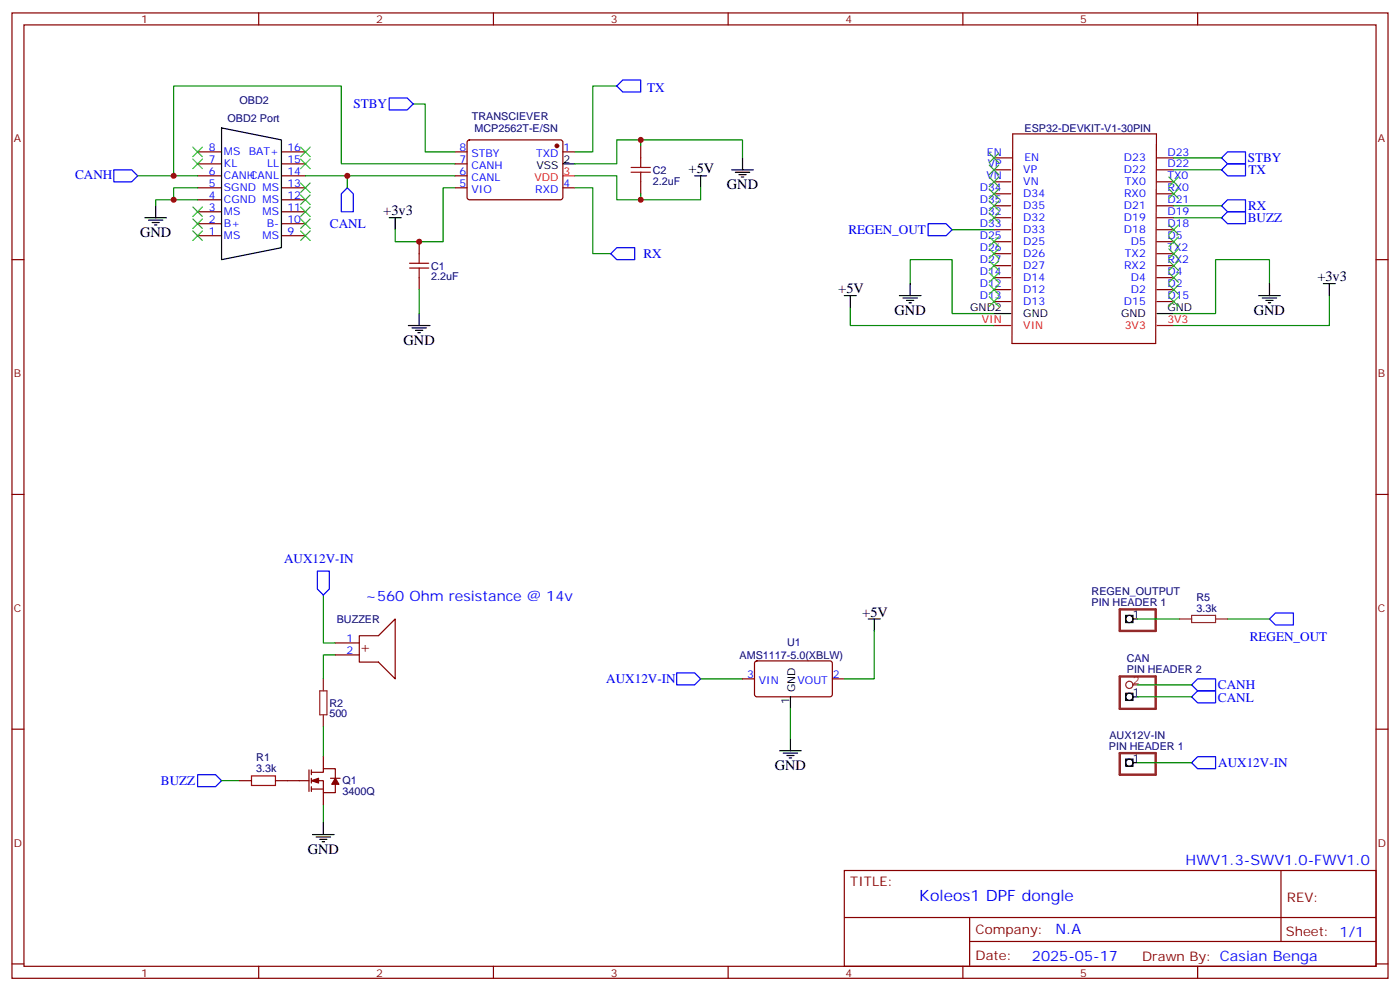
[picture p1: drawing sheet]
<svg xmlns="http://www.w3.org/2000/svg" width="412mm" height="292mm" viewBox="0 0 412 292" stroke-linecap="round" stroke-linejoin="round" font-family="sans-serif">
<g fill="none" stroke="#870000" stroke-width=".35">
<path d="M3.5 3.8h405.4v284.3h-405.4zM7.1 7.3h398.2v277.3h-398.2zM76.2 3.8v3.5M145.3 3.8v3.5M214.5 3.8v3.5M283.6 3.8v3.5M352.8 3.8v3.5M298.3 39.4h42.4l-.3 61.8h-42.3zM58.2 58.8h7.1M58.2 55.3h7.1M58.2 51.8h7.1M58.2 48.3h7.1"/>
<path d="M58.2 44.7h7.1M82.9 58.8h7.1M82.9 55.3h7.1M82.9 51.8h7.1M82.9 48.3h7.1M82.9 44.7h7.1M134.1 55.3h3.5M134.1 51.8h3.5M134.1 48.3h3.5M134.1 44.7h3.5M137.8 41.4l.5-.2 27.1 .1 .4 .6-.1 16.5-.6 .4h-27.1l-.4-.7v-16.2zM165.8 55.3h3.5"/>
<path d="M165.8 44.7h3.5M188.7 43v3.5M188.7 53.6v3.5M292.8 57.1h4.9M292.8 53.6h4.9M292.8 50h4.9M292.8 46.5h5.3M340.8 57.1h4.9M340.8 53.6h4.9M340.8 50h4.9M340.8 46.5h4.9M3.5 76.5h3.6"/>
<path d="M58.2 69.4h7.1M58.2 65.9h7.1M58.2 62.4h7.1M82.9 69.4h7.1M82.9 65.9h7.1M82.9 62.4h7.1M123.5 71.2v3.5M292.8 78.2h4.9M292.8 74.7h4.9M292.8 71.2h4.9M292.8 67.7h4.9M292.8 64.1h4.9"/>
<path d="M292.8 60.6h4.9M340.8 78.2h4.9M340.8 74.7h4.9M340.8 71.2h4.9M340.8 67.7h4.9M340.8 64.1h4.9M340.8 60.6h4.9M405.3 76.5h3.6M123.5 81.8v3.5M292.8 88.8h4.9M292.8 85.3h4.9M292.8 81.8h4.9"/>
<path d="M340.8 88.8h4.9M340.8 85.3h4.9M340.8 81.8h4.9M3.5 145.6h3.6M405.3 145.6h3.6M98.8 192.9h7M98.8 189.4h7M105.8 187.3h5.7l4.9-5v17.7l-4.9-5h-5.7zM218.7 200h3.5M222.5 194.9l.5-.2h21.7l.5 .7-.1 9.4-.6 .4h-21.8l-.5-.7v-9.1zM245.2 200h3.5M3.5 214.8h3.6"/>
<path d="M405.3 214.8h3.6M70.6 229.9h3.5M81.1 229.9h9.9M91 226.8v6.3M91.7 229.9h3.5v3.6h3.6v-2.5M91.7 227.5h3.5v-1.1h3.6v2.8M91.7 226.8v1.4M91.7 229.2v1.4M91.7 231.7v1.4M91.7 232.4h3.5M95.2 222.9v3.5M95.2 233.5v3.5"/>
<path d="M97.4 229.2h2.8M248.7 256.4h156.6v28.2h-156.6zM377.3 256.4v20.9M248.7 270.2h156.5M285.6 277.3h119.6M285.6 270.2v14.2M3.5 283.9h3.6M76.2 284.6v3.5M145.3 284.6v3.5M214.5 284.6v3.5M283.6 284.6v3.5M352.8 284.6v3.5"/>
<path d="M405.3 283.9h3.6"/>
</g>
<g fill="none" stroke="#000" stroke-width=".35">
<path d="M65.3 37.7l17.6 3.5v31.8l-17.6 3.5zM165.8 48.3h3.5M204.6 51.8h3.5M206.4 51.8v3.5M215.5 50h6.4M216.6 50.7h4.2M217.7 51.4h2.1M218.4 52.1h.7M218.7 46.5v3.5M42.7 64.1h6.3M43.7 64.8h4.3M44.8 65.5h2.1"/>
<path d="M45.5 66.3h.7M45.9 60.6v3.5M114.7 64.1h3.5M116.4 64.1v3.6M120.3 95.9h6.3M121.4 96.6h4.2M122.4 97.3h2.1M123.1 98h.7M123.5 92.4v3.5M248.7 87.1h3.5M250.5 87.1v3.5M264.9 87.1h6.4"/>
<path d="M266 87.8h4.2M267.1 88.5h2.1M267.8 89.2h.7M268.1 83.5v3.6M292.8 92.4h4.9M340.8 92.4h4.9M370.8 87.1h6.3M371.8 87.8h4.3M372.9 88.5h2.1M373.6 89.2h.7M373.9 83.5v3.6M389.8 83.5h3.5"/>
<path d="M391.6 83.5v3.6M255.8 182.3h3.5M257.5 182.3v3.5M331.6 181.3h2.1v2.1h-2.1zM333.7 182.3h1.4M232.8 205.2v3.6M232.8 217.6v3.5M331.6 204.2h2.1v2.1h-2.1zM333.7 205.2h1.4M229.7 221.1h6.3M230.7 221.8h4.2M231.8 222.5h2.1"/>
<path d="M232.5 223.2h.7M331.6 223.6h2.1v2.1h-2.1zM333.7 224.6h1.4M92.1 245.8h6.3M93.1 246.5h4.3M94.2 247.2h2.1M94.9 247.9h.7M95.2 242.3v3.5"/>
<circle cx="332.7" cy="182.3" r="1.06"/>
<circle cx="332.7" cy="205.2" r="1.06"/>
<circle cx="332.7" cy="224.6" r="1.06"/>
</g>
<path d="M165.8 51.8h3.5M292.8 95.9h4.9M340.8 95.9h4.9" fill="none" stroke="#f00" stroke-width=".35"/>
<path d="M329.8 179.5h10.6v6.3h-10.6zM329.8 199.2h10.6v9.6h-10.6zM329.8 221.8h10.6v6.4h-10.6z" fill="none" stroke="#8c2424" stroke-width=".71"/>
<g fill="none" stroke="#00f" stroke-width=".35">
<path d="M114.7 28.9h5.2l1.8 1.7-1.8 1.8h-5.2zM183.4 23.6h5.3v3.5h-5.3l-1.7-1.8zM33.5 50h5.3l1.8 1.8-1.8 1.8h-5.3zM102.3 55.3l1.8 1.8v5.3h-3.6v-5.3zM361.6 44.7h5.3v3.6h-5.3l-1.8-1.8zM361.6 58.8h5.3v3.6h-5.3l-1.8-1.8zM361.6 48.3h5.3v3.5h-5.3l-1.8-1.8zM181.7 73h5.3v3.5h-5.3l-1.8-1.8zM273.4 65.9h5.3l1.8 1.8-1.8 1.7h-5.3zM361.6 62.4h5.3v3.5h-5.3l-1.8-1.8zM93.5 168.2h3.5v5.3l-1.8 1.8-1.7-1.8zM199.3 198.2h5.3l1.8 1.8-1.8 1.7h-5.3z"/>
<path d="M373.9 182.3l1.8-1.7h5.3v3.5h-5.3zM351 205.2l1.8-1.7h5.3v3.5h-5.3zM351 201.7l1.8-1.7h5.3v3.5h-5.3zM58.2 228.2h5.3l1.8 1.7-1.8 1.8h-5.3zM351 224.6l1.8-1.7h5.3v3.5h-5.3z"/>
</g>
<g fill="none" stroke="#008700" stroke-width=".35">
<path d="M121.7 30.6h3.5v14.1h8.9M181.7 25.3h-7.1v19.4h-5.3M40.6 51.8h10.6M51.2 58.8h-5.3v1.8M58.2 55.3h-7v3.5h7M90 51.8h44.1M102.3 51.8v3.5M134.1 55.3h-3.6v15.9h-14.1v-3.5M134.1 48.3h-33.6v-23h-49.3v26.5h7M169.3 55.3h5.3v19.4h5.3M169.3 51.8h12.4v7h7v-1.7M188.7 43v-1.8h-7v7.1h-12.4"/>
<path d="M188.7 41.2h30v5.3M206.4 55.3v3.5h-17.7M345.7 50h14.1M345.7 46.5h14.1M280.5 67.7h12.3M345.7 60.6h14.1M345.7 64.1h14.1M123.5 85.3v7.1M250.5 90.6v5.3h42.3M268.1 83.5v-7h12.4v15.9h12.3M373.9 83.5v-7h-15.8v15.9h-12.4M391.6 87.1v8.8h-45.9"/>
<path d="M95.2 175.3v14.1h3.6M98.8 192.9h-3.6v7.1M206.4 200h12.3M257.5 185.8v14.2h-8.8M335.1 182.3h12.4M361.6 182.3h12.3M95.2 214.1v8.8M232.8 208.8v8.8M335.1 201.7h15.9M335.1 205.2h15.9M65.3 229.9h5.3M95.2 237v5.3"/>
<path d="M335.1 224.6h15.9"/>
</g>
<g fill="none" stroke="#3c3" stroke-width=".35">
<path d="M56.8 43.3l2.8 2.8M56.8 46.8l2.8 2.9M59.6 43.3l-2.8 2.8M59.6 46.8l-2.8 2.9M88.5 57.4l2.9 2.9M88.5 53.9l2.9 2.8M88.5 46.8l2.9 2.9M88.5 43.3l2.9 2.8M91.4 57.4l-2.9 2.9M91.4 53.9l-2.9 2.8M91.4 46.8l-2.9 2.9M91.4 43.3l-2.9 2.8"/>
<path d="M291.4 55.7l2.8 2.8M291.4 52.1l2.8 2.9M291.4 48.6l2.8 2.8M291.4 45.1l2.8 2.8M291.4 59.2l2.8 2.8M294.2 55.7l-2.8 2.8M294.2 52.1l-2.8 2.9M294.2 48.6l-2.8 2.8M294.2 45.1l-2.8 2.8M294.2 59.2l-2.8 2.8M344.3 55.7l2.8 2.8M344.3 52.1l2.8 2.9"/>
<path d="M347.1 55.7l-2.8 2.8M347.1 52.1l-2.8 2.9M56.8 61l2.8 2.8M56.8 64.5l2.8 2.8M56.8 68l2.8 2.8M59.6 61l-2.8 2.8M59.6 64.5l-2.8 2.8M59.6 68l-2.8 2.8M88.5 68l2.9 2.8M88.5 64.5l2.9 2.8M88.5 61l2.9 2.8M91.4 68l-2.9 2.8"/>
<path d="M91.4 64.5l-2.9 2.8M91.4 61l-2.9 2.8M291.4 76.8l2.8 2.9M291.4 73.3l2.8 2.8M291.4 69.8l2.8 2.8M291.4 62.7l2.8 2.8M294.2 76.8l-2.8 2.9M294.2 73.3l-2.8 2.8M294.2 69.8l-2.8 2.8M294.2 62.7l-2.8 2.8M344.3 76.8l2.8 2.9M344.3 73.3l2.8 2.8"/>
<path d="M344.3 69.8l2.8 2.8M344.3 66.3l2.8 2.8M347.1 76.8l-2.8 2.9M347.1 73.3l-2.8 2.8M347.1 69.8l-2.8 2.8M347.1 66.3l-2.8 2.8M291.4 87.4l2.8 2.8M291.4 83.9l2.8 2.8M291.4 80.4l2.8 2.8M294.2 87.4l-2.8 2.8M294.2 83.9l-2.8 2.8M294.2 80.4l-2.8 2.8"/>
<path d="M344.3 87.4l2.8 2.8M344.3 83.9l2.8 2.8M344.3 80.4l2.8 2.8M347.1 87.4l-2.8 2.8M347.1 83.9l-2.8 2.8M347.1 80.4l-2.8 2.8"/>
</g>
<g fill="#870000" stroke="#870000" stroke-width=".35">
<path d="M98.8 229.2l1 1.8h-2.1z"/>
<path d="M91.7 229.9l2.1-.7v1.4z"/>
<circle cx="164" cy="43" r=".53"/>
</g>
<g fill="none" stroke="#8c2424" stroke-width=".35">
<path d="M95.2 200v3.5M347.5 182.3h3.5M351 181.3h7.1v2.1h-7.1zM358.1 182.3h3.5M94.2 203.5h2.1v7h-2.1zM95.2 210.5v3.6M333.7 201.7h1.4"/>
<circle cx="332.7" cy="201.7" r="1.06"/>
</g>
<path d="M185.9 49.3h5.7M185.9 50.7h5.7M188.7 46.5v2.8M188.7 50.7v2.9M120.6 79h5.7M120.6 77.5h5.7M123.5 74.7v2.8M123.5 79v2.8M74.1 228.5h7v2.9h-7z" fill="none" stroke="#a10000" stroke-width=".35"/>
<g fill="#c00">
<circle cx="123.5" cy="71.2" r=".88"/>
<circle cx="51.2" cy="51.8" r=".88"/>
<circle cx="188.7" cy="41.2" r=".88"/>
<circle cx="188.7" cy="58.8" r=".88"/>
<circle cx="102.3" cy="51.8" r=".88"/>
<circle cx="51.2" cy="58.8" r=".88"/>
</g>
<text font-size="4.6" fill="#00f" x="270.8" y="265.4">Koleos1 DPF dongle</text>
<g font-size="4.2">
<text x="202.8" y="51.1">+5V</text>
<text x="214.1" y="55.7">GND</text>
<text x="112.9" y="63.4">+3v3</text>
<text x="41.3" y="69.8">GND</text>
<text x="388.1" y="82.8">+3v3</text>
<text x="246.9" y="86.4">+5V</text>
<text x="263.5" y="92.7">GND</text>
<text x="369.4" y="92.7">GND</text>
<text x="118.9" y="101.5">GND</text>
<text x="254" y="181.6">+5V</text>
<text x="228.2" y="226.8">GND</text>
<text x="90.7" y="251.5">GND</text>
</g>
<g font-size="4.2" fill="#00f">
<text x="107.6" y="177">~560 Ohm resistance @ 14v</text>
<text x="349.2" y="254.6">HWV1.3-SWV1.0-FWV1.0</text>
<text x="310.9" y="275.2">N.A</text>
<text x="304" y="283">2025-05-17</text>
</g>
<text font-size="4.2" fill="#800" x="105.9" y="192">+</text>
<g font-size="3.9" fill="#00f">
<text x="190.6" y="27.1">TX</text>
<text x="104.1" y="31.9">STBY</text>
<text x="367.5" y="47.8">STBY</text>
<text x="22.1" y="52.7">CANH</text>
<text x="367.7" y="51.3">TX</text>
<text x="367.5" y="65.5">BUZZ</text>
<text x="367.6" y="61.9">RX</text>
<text x="97.2" y="67.2">CANL</text>
<text x="249.9" y="68.9">REGEN_OUT</text>
<text x="189.5" y="76">RX</text>
<text x="83.7" y="165.9">AUX12V-IN</text>
<text x="368.1" y="188.9">REGEN_OUT</text>
<text x="178.6" y="201.2">AUX12V-IN</text>
<text x="358.8" y="203.1">CANH</text>
<text x="358.8" y="206.7">CANL</text>
<text x="358.8" y="225.8">AUX12V-IN</text>
<text x="47.4" y="231.2">BUZZ</text>
</g>
<g font-size="3.9" fill="#800">
<text x="250.5" y="261">TITLE:</text>
<text x="379.1" y="265.7">REV:</text>
<text x="287.4" y="275.2">Company:</text>
<text x="378.7" y="275.8">Sheet: 1/1</text>
<text x="287.4" y="282.9">Date:</text>
<text x="336.4" y="282.9">Drawn By: Casian Benga</text>
</g>
<g font-size="3.2" fill="#800">
<text x="41.6" y="6.8">1</text>
<text x="110.8" y="6.8">2</text>
<text x="179.9" y="6.8">3</text>
<text x="249.1" y="6.8">4</text>
<text x="318.2" y="6.8">5</text>
<text x="4.1" y="41.9">A</text>
<text x="405.9" y="41.9">A</text>
<text x="4.1" y="111.1">B</text>
<text x="405.9" y="111.1">B</text>
<text x="4.1" y="180.2">C</text>
<text x="405.9" y="180.2">C</text>
<text x="4.1" y="249.3">D</text>
<text x="405.9" y="249.3">D</text>
<text x="41.6" y="287.6">1</text>
<text x="110.8" y="287.6">2</text>
<text x="179.9" y="287.6">3</text>
<text x="249.1" y="287.6">4</text>
<text x="318.2" y="287.6">5</text>
</g>
<g font-size="3.2" fill="#000080">
<text x="67" y="35.9">OBD2 Port</text>
<text x="70.6" y="30.6">OBD2</text>
<text x="139" y="35.3">TRANSCIEVER</text>
<text x="139.8" y="38.8">MCP2562T-E/SN</text>
<text x="301.8" y="38.8">ESP32-DEVKIT-V1-30PIN</text>
<text x="192.3" y="51.2">C2</text>
<text x="192.3" y="54.3">2.2uF</text>
<text x="127" y="82.6">2.2uF</text>
<text x="127" y="79.4">C1</text>
<text x="321.6" y="178.4">PIN HEADER 1</text>
<text x="321.6" y="175.3">REGEN_OUTPUT</text>
<text x="352.4" y="177">R5</text>
<text x="99.2" y="183.4">BUZZER</text>
<text x="352.4" y="180.2">3.3k</text>
<text x="231.8" y="190.3">U1</text>
<text x="217.8" y="194.1">AMS1117-5.0(XBLW)</text>
<text x="331.9" y="195">CAN</text>
<text x="331.9" y="198.2">PIN HEADER 2</text>
<text x="97" y="208.2">R2</text>
<text x="97" y="211.3">500</text>
<text x="326.6" y="220.8">PIN HEADER 1</text>
<text x="326.8" y="217.6">AUX12V-IN</text>
<text x="75.5" y="227.5">3.3k</text>
<text x="75.5" y="224.3">R1</text>
<text x="100.9" y="231">Q1</text>
<text x="100.9" y="234.2">3400Q</text>
</g>
<g font-size="3.2" fill="#00f">
<text x="61.5" y="47.9">7</text>
<text x="61.5" y="44.4">8</text>
<text x="66" y="45.8">MS</text>
<text x="73.3" y="45.8">BAT+</text>
<text x="84.7" y="44.4">16</text>
<text x="84.7" y="47.9">15</text>
<text x="135.4" y="47.9">7</text>
<text x="135.4" y="44.4">8</text>
<text x="138.9" y="46.1">STBY</text>
<text x="157.9" y="46.1">TXD</text>
<text x="166" y="44.4">1</text>
<text x="290.7" y="45.8">EN</text>
<text x="301.8" y="47.5">EN</text>
<text x="331.1" y="47.5">D23</text>
<text x="343.9" y="45.8">D23</text>
<text x="61.5" y="51.4">6</text>
<text x="66" y="52.8">CANH</text>
<text x="66" y="49.3">KL</text>
<text x="73.7" y="52.8">CANL</text>
<text x="78.7" y="49.3">LL</text>
<text x="84.7" y="51.4">14</text>
<text x="135.4" y="51.4">6</text>
<text x="138.9" y="53.2">CANL</text>
<text x="138.9" y="49.7">CANH</text>
<text x="290.6" y="52.9">VN</text>
<text x="291" y="49.3">VP</text>
<text x="301.4" y="51.1">VP</text>
<text x="331.1" y="51.1">D22</text>
<text x="343.9" y="52.9">TX0</text>
<text x="343.9" y="49.3">D22</text>
<text x="61.5" y="58.5">4</text>
<text x="61.5" y="55">5</text>
<text x="66" y="59.9">CGND MS</text>
<text x="66" y="56.4">SGND MS</text>
<text x="84.7" y="55">13</text>
<text x="84.7" y="58.5">12</text>
<text x="135.4" y="55">5</text>
<text x="138.9" y="56.7">VIO</text>
<text x="157.7" y="56.7">RXD</text>
<text x="166" y="55">4</text>
<text x="288.6" y="59.9">D35</text>
<text x="288.6" y="56.4">D34</text>
<text x="301.4" y="58.1">D34</text>
<text x="301.4" y="54.6">VN</text>
<text x="331.1" y="58.1">RX0</text>
<text x="331.4" y="54.6">TX0</text>
<text x="343.9" y="59.9">D21</text>
<text x="343.9" y="56.4">RX0</text>
<text x="61.5" y="65.5">2</text>
<text x="61.5" y="62">3</text>
<text x="66" y="63.4">MS</text>
<text x="77.4" y="63.4">MS</text>
<text x="84.7" y="62">11</text>
<text x="84.7" y="65.5">10</text>
<text x="288.6" y="63.4">D32</text>
<text x="301.4" y="65.2">D32</text>
<text x="301.4" y="61.6">D35</text>
<text x="331.1" y="65.2">D19</text>
<text x="331.1" y="61.6">D21</text>
<text x="343.9" y="63.4">D19</text>
<text x="61.5" y="69.1">1</text>
<text x="66" y="70.5">MS</text>
<text x="66" y="67">B+</text>
<text x="77.4" y="70.5">MS</text>
<text x="78.6" y="67">B-</text>
<text x="84.7" y="69.1">9</text>
<text x="288.6" y="70.5">D25</text>
<text x="288.6" y="67">D33</text>
<text x="301.4" y="68.7">D33</text>
<text x="331.1" y="68.7">D18</text>
<text x="343.9" y="70.5">D5</text>
<text x="343.9" y="67">D18</text>
<text x="288.6" y="77.6">D27</text>
<text x="288.6" y="74">D26</text>
<text x="301.4" y="75.8">D26</text>
<text x="301.4" y="72.2">D25</text>
<text x="331.4" y="75.8">TX2</text>
<text x="333.1" y="72.2">D5</text>
<text x="343.9" y="77.6">RX2</text>
<text x="343.9" y="74">TX2</text>
<text x="288.6" y="81.1">D14</text>
<text x="301.4" y="82.8">D14</text>
<text x="301.4" y="79.3">D27</text>
<text x="331.1" y="79.3">RX2</text>
<text x="333.1" y="82.8">D4</text>
<text x="343.9" y="81.1">D4</text>
<text x="288.6" y="88.1">D13</text>
<text x="288.6" y="84.6">D12</text>
<text x="301.4" y="89.9">D13</text>
<text x="301.4" y="86.3">D12</text>
<text x="331.1" y="89.9">D15</text>
<text x="333.1" y="86.3">D2</text>
<text x="343.9" y="88.1">D15</text>
<text x="343.9" y="84.6">D2</text>
<text x="102.1" y="189">1</text>
<text x="102.1" y="192.5">2</text>
<text x="220.1" y="199.6">3</text>
<text x="223.6" y="201.4">VIN</text>
<text x="234.9" y="201.4">VOUT</text>
<text x="245.4" y="199.6">2</text>
</g>
<g font-size="3.2">
<text x="166" y="47.9">2</text>
<text x="158" y="49.7">VSS</text>
<text x="285.8" y="91.7">GND2</text>
<text x="301.4" y="93.4">GND</text>
<text x="330.3" y="93.4">GND</text>
<text x="343.9" y="91.7">GND</text>
<text x="333.7" y="182">1</text>
<text x="234.2" y="203.9" transform="rotate(-90 234.2 203.9)">GND</text>
<text x="232.5" y="207.4" transform="rotate(-90 232.5 207.4)">1</text>
<text x="333.7" y="204.9">1</text>
<text x="333.7" y="224.3">1</text>
</g>
<g font-size="3.2" fill="#f00">
<text x="157.4" y="53.2">VDD</text>
<text x="166" y="51.4">3</text>
<text x="289.2" y="95.2">VIN</text>
<text x="343.9" y="95.2">3V3</text>
<text x="301.4" y="96.9">VIN</text>
<text x="331.3" y="96.9">3V3</text>
</g>
<text font-size="3.2" fill="#8d2323" x="333.7" y="201.4">2</text>
</svg>
